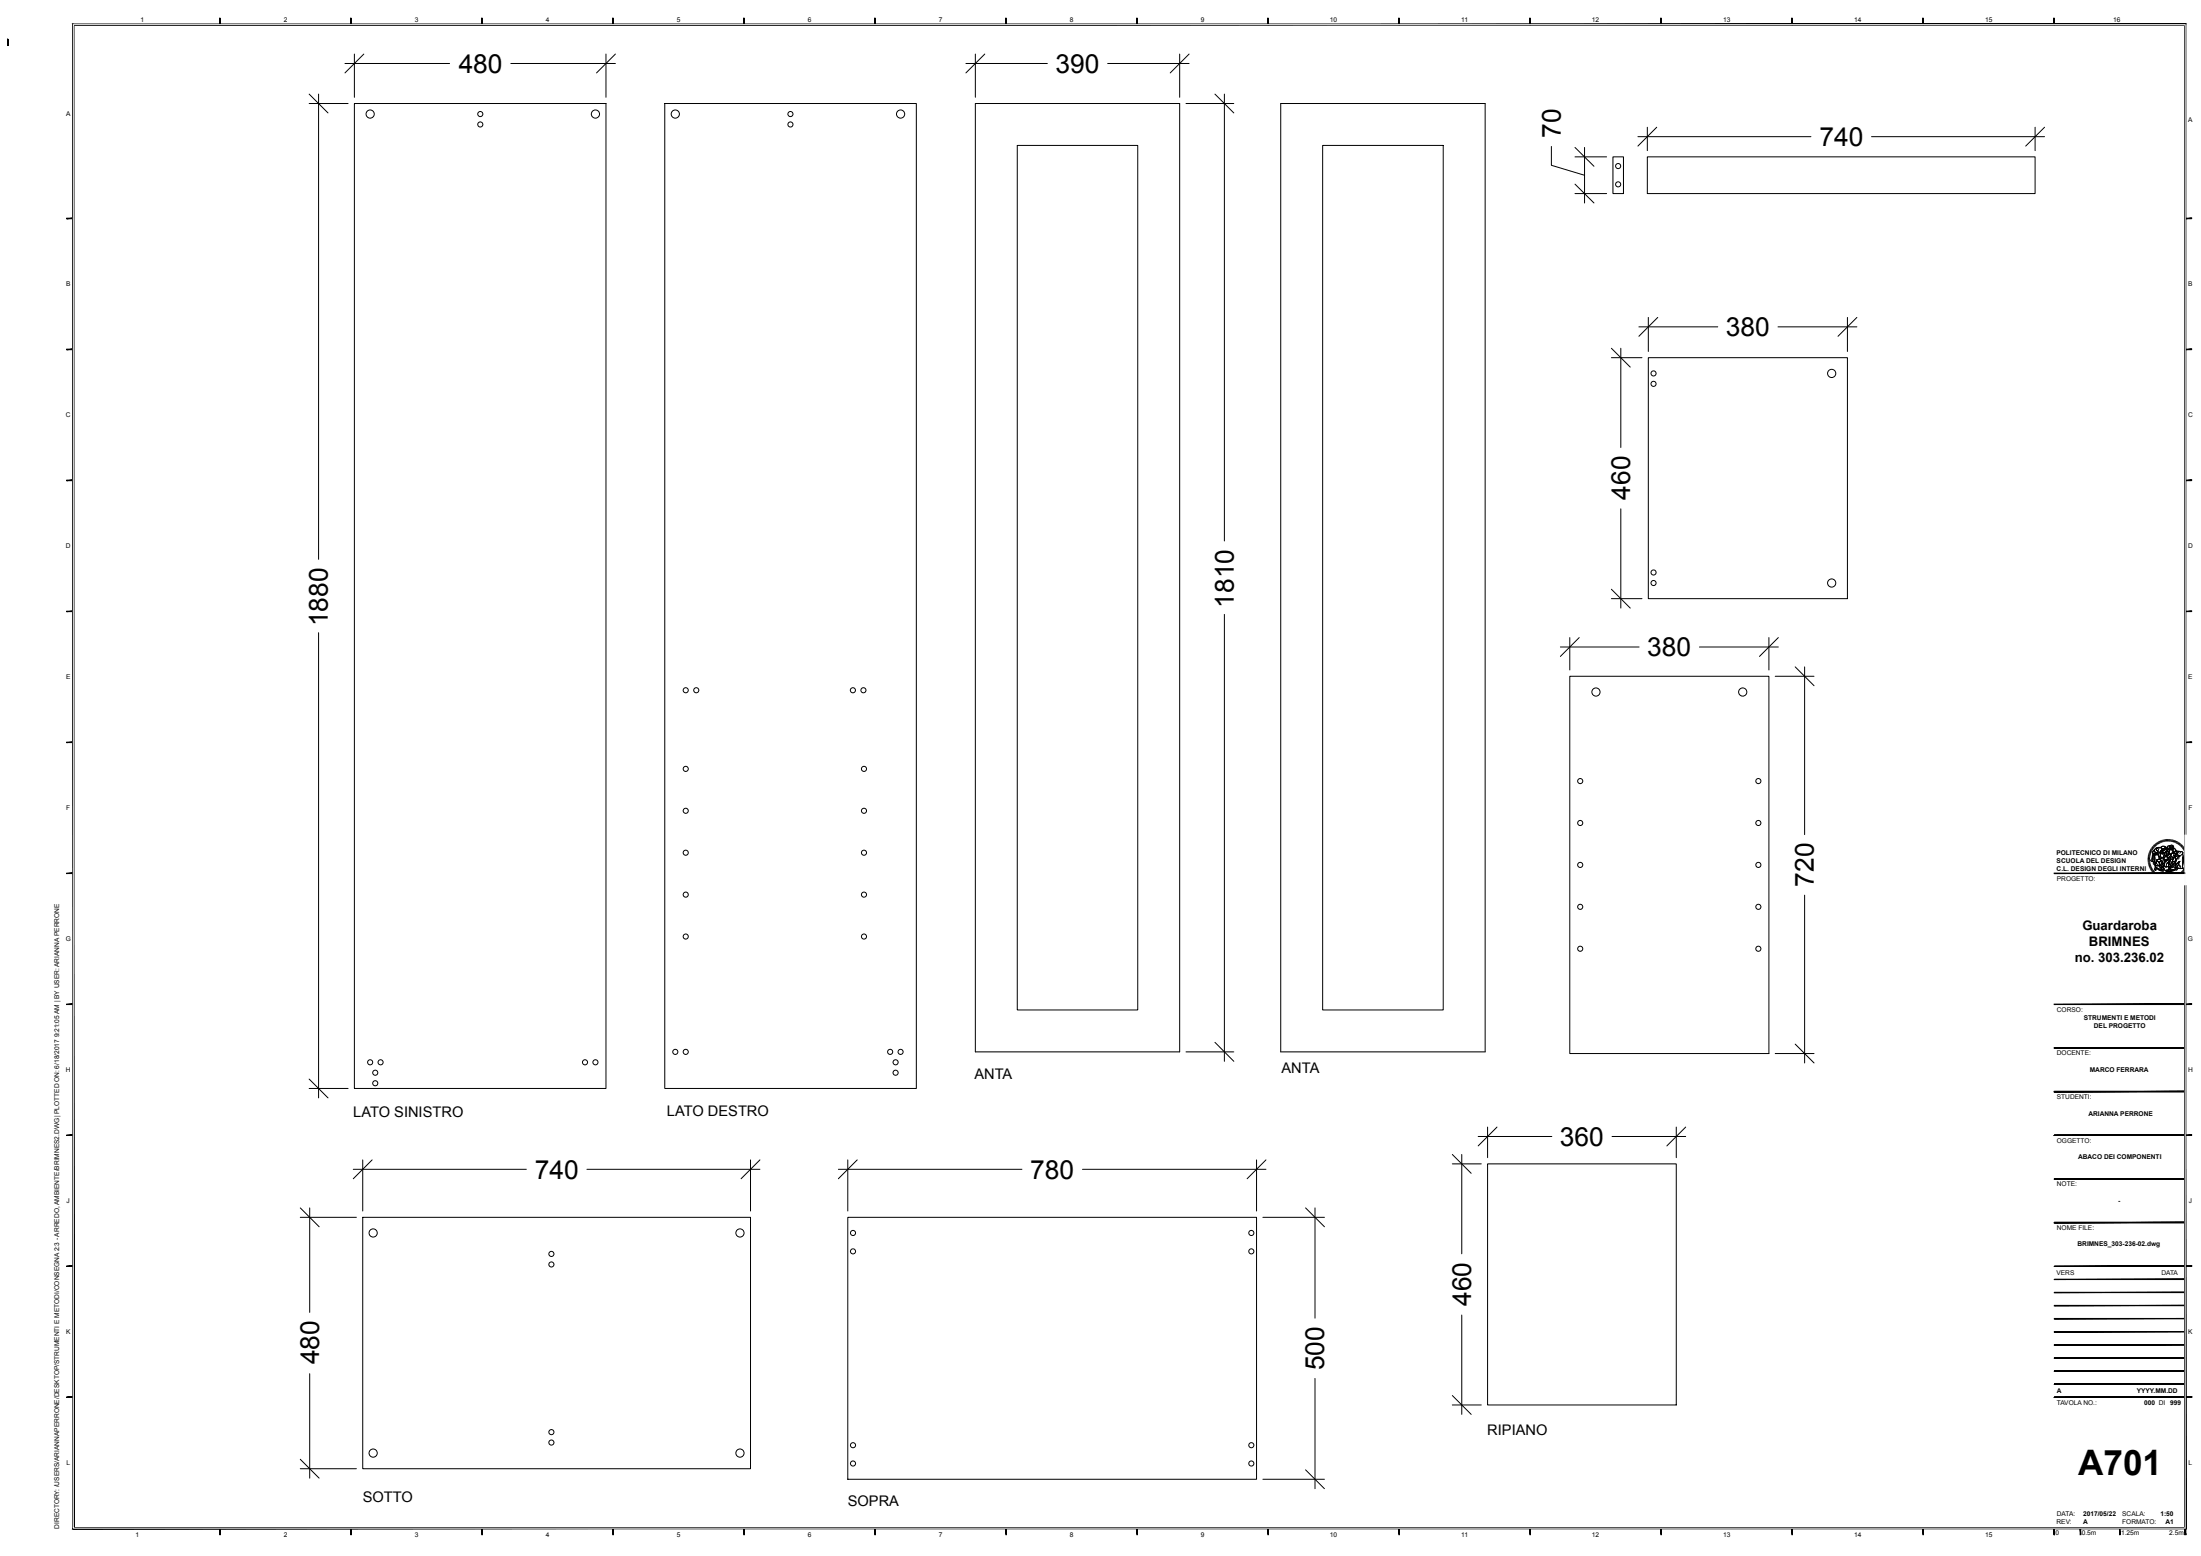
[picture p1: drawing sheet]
<svg xmlns="http://www.w3.org/2000/svg" width="840mm" height="594mm" viewBox="0 0 840 594" stroke-linecap="round" stroke-linejoin="round" font-family="sans-serif">
<g fill="none" stroke="#000" stroke-width=".38">
<path d="M118 39.5h14.8M118 35.9l7.2 7.2M121.6 35.9v177.6M131.7 24.2h39.9M135.3 39.5h96v376h-96zM135.3 20.6v16.5M138.9 20.6l-7.2 7.2M194.9 24.2h40M231.3 20.6v16.5M234.9 20.6l-7.2 7.2M253.7 39.5h96v376h-96zM368.6 24.2h31.1"/>
<path d="M372.2 39.5h78v362.1h-78zM372.2 20.6v16.5M375.8 20.6l-7.2 7.2M422.7 24.2h31.1M450.2 20.6v16.5M452.6 39.5h18.3M453.8 20.6l-7.2 7.2M463.7 35.9l7.2 7.2M467.3 35.9v170.6M488.8 39.5h78v362.1h-78zM388.2 55.5h46v330.1h-46zM504.8 55.5h46v330.1h-46z"/>
<path d="M592.1 55.9v7.2l12.6 3.8M601.1 59.9h12.1M601.1 56.3l7.2 7.2M604.7 56.3v21.2M615.6 59.9h4v14h-4zM625.1 52.2h66M628.7 59.9h148v14h-148zM628.7 48.6v8.9M632.3 48.6l-7.2 7.2M714.2 52.2h66.1M776.7 48.6v8.9M780.3 48.6l-7.2 7.2"/>
<path d="M601.1 73.9h12.1M601.1 70.3l7.2 7.2M615 136.5h11.7M615 132.9l7.2 7.2M618.6 132.9v37.9M625.5 124.8h30.1M629.1 136.5h76v92h-76zM629.1 121.2v13M632.7 121.2l-7.2 7.2M678.6 124.8h30.1M705.1 121.2v13M708.7 121.2l-7.2 7.2"/>
<path d="M618.6 194.2v37.9M467.3 234.5v170.7M615 228.5h11.7M615 224.9l7.2 7.2M121.6 241.5v177.6M595.5 247h30.1M599.1 258.2h76v144h-76zM599.1 243.4v12.4M602.7 243.4l-7.2 7.2M648.6 247h30.1M675.1 243.4v12.4M677.5 258.2h14.8"/>
<path d="M678.7 243.4l-7.2 7.2M685.1 254.6l7.2 7.2M688.7 254.6v64M819.7 328.1h.7M819.7 327.7h.7M819.7 328.4h.7M819.8 327.3l.7 .1M819.8 327l.7 .1M819.9 326.6l.6 .1M820 326.3l.6 .2M820 325.9l.7 .3M820.2 325.6l.6 .2"/>
<path d="M820.3 325.3l.6 .2M820.4 324.9l.7 .3M820.5 328.7l-.7 .1M820.5 329l-.7 .1M820.5 329.4l-.6 .1M820.6 324.6l.6 .3M820.6 329.7l-.6 .1M820.7 330l-.7 .2M820.8 324.3l.6 .3M820.8 330.3l-.7 .2M820.9 330.6l-.6 .3M820.9 324l.6 .4"/>
<path d="M821 330.9l-.6 .3M821.1 323.7l.6 .4M821.1 331.2l-.6 .3M821.3 331.5l-.6 .3M821.4 323.4l.5 .4M821.5 331.8l-.6 .3M821.6 323.2l.5 .4M821.6 325.7l1.4 .3 .6-.4v.6a1.28 1.28 0 0 1-2-.5zM821.6 325.7l.1 .5M821.6 332l-.5 .4M821.8 326.2l-.7 2.5 .4 .2M821.8 322.9l.5 .4"/>
<path d="M821.9 332.3l-.6 .4M821.9 324.7l.4-.2a1 1 0 0 0 1.2 1.1l-.5 .4-.4-.2a.72 .72 0 0 1-1.1-.6zM822 322.6l.5 .5M822 332.5l-.5 .5M822.1 326.2l.4 .1-.2 .6v2.1l-.3 .1-.5-.3zM822.1 326.2l-.3 .5-.3 2.2 .7 .2M822.2 324.5l-.3 .2a.56 .56 0 0 0-.4 .6 .56 .56 0 0 0 .5 .5l1 .2 .6-.4M822.3 332.8l-.5 .5M822.3 329.8l.1 .2a1.26 1.26 0 0 0 1.7 .3M822.3 322.4l.4 .5M822.4 324.2l.5-.5 1.4-.2a.84 .84 0 0 0-1 .3 .84 .84 0 0 0 0 1l.3 .1v.6a.98 .98 0 0 1-1-.3 .98 .98 0 0 1-.2-1zM822.5 330.2l.7 .3 .9-.2 .4 1.1 .2-.3 .2 .4-.1-.5 .4 .4-.2-.5 .4 .2-.8-.7 .3-.8 .6 .7a.99 .99 0 0 1 .1 1.4 .99 .99 0 0 1-1.4 .1 1.72 1.72 0 0 1-1.7-1.6z"/>
<path d="M822.5 330.2a3.3 3.3 0 0 0 2.5 2l.2 .1M822.5 326.3a.85 .85 0 0 1 1.4 .4l.3 1.2-.7 .2a.42 .42 0 0 0-.5 .2 .42 .42 0 0 0 .2 .6l-.4 .4-.5-.4zM822.5 333.1l-.5 .4M822.5 326.3l-.2 .6 .1 2.2M822.6 330.9l1.9 1.1a.81 .81 0 0 0 1.3-.6 .65 .65 0 0 1 0 1 .65 .65 0 0 1-.9 0l-1-.3a.66 .66 0 0 0-.5-.6 .66 .66 0 0 0-.7 .4l.2 .1-.4 .3-.2-.6zM822.6 322.1l.4 .6M822.6 330.9l-.3 .8 .2 .6 .3-.2-.1-.2a.66 .66 0 0 1 .7-.4 .66 .66 0 0 1 .5 .6l.5 .2a1.03 1.03 0 0 0 1.6-.1l-.2-.8M822.7 333.3l-.4 .5M822.8 329.3l-.6-.2-.3 .2v.7a.86 .86 0 0 1 .9-.4 .86 .86 0 0 1 .7 .5M822.9 329.1a.56 .56 0 0 1 .6-.4 .56 .56 0 0 1 .5 .5l-.1 1.3a1.31 1.31 0 0 1-1.5-.5v-.3l.6-.1zM822.9 321.9l.4 .6M823 333.5l-.5 .5"/>
<path d="M823 328.3l1.2-.4 .3 .2 .3-.5 .4-.1a1.12 1.12 0 0 1 1.1 1.2 1.12 1.12 0 0 1-1.2 1.1l-.2-.2 .4-.4-.2-.5-.5-.1-.5 .7-.7-.6-.2 .2zM823.2 321.7l.4 .6M823.2 333.7l-.4 .5M823.3 323.8a.9 .9 0 0 1 1.1-.3 .9 .9 0 0 1 .5 1.1l-.1 .1a1.77 1.77 0 0 0 .3 2.7l-.6 .7-.3-.2-.6-2.3a.91 .91 0 0 0-.6-1.2zM823.3 328.6l.8 .7M823.4 328.7a.57 .57 0 0 0-.4 .9M823.5 321.5l.3 .6M823.5 333.9l-.4 .5M823.6 326.2h-1.9l-.4 1.5-.5 .7 .3 .3M823.8 326.6l.2 1.4M823.8 321.3l.3 .7M823.8 334l-.4 .6"/>
<path d="M824 323.8l-.4 1.8 .6 1.8a.34 .34 0 0 0 0 .5 .34 .34 0 0 0 .4 .1l.1-.4 .5-.1a1.24 1.24 0 0 1-.8-1.6 .7 .7 0 0 1 .4-1.2 .86 .86 0 0 0-.1-1.1 .86 .86 0 0 0-1.1-.1 1.3 1.3 0 0 0-1.4 1.5l1.3 .6M824.1 334.2l-.4 .6M824.1 321.2l.3 .6M824.2 327.9l-.7 .2a.4 .4 0 0 0-.5 .2 .4 .4 0 0 0 .2 .5M824.3 323.5a.82 .82 0 0 0-1 .3 .82 .82 0 0 0 0 1l.3 .1M824.3 334.4l-.3 .6M824.4 321l.3 .7M824.5 325.4l.8-.3 .3 .2-.4 .2 .2 .4-.7-.1zM824.5 328.7l.7 .2-.2 .6a.86 .86 0 0 0-.4 .9 .86 .86 0 0 0 .8 .6l-.4-.1 .2 .5-.4-.4 .1 .5-.2-.4-.2 .3v-.3a1.72 1.72 0 0 1 0-2.4zM824.5 328.7l.2-.1a.46 .46 0 0 1 .5 .1 .46 .46 0 0 1 0 .6 .91 .91 0 0 0-.6 .9 .91 .91 0 0 0 .8 .8l-.4-.1 .2 .5-.4-.4 .1 .5-.2-.4-.2 .3v-.3a1.72 1.72 0 0 1 0-2.4zM824.6 324.8l.9-.3-.1 .6-1.2 .4zM824.6 325.4l.1 .4 .7 .1"/>
<path d="M824.6 334.5l-.2 .6M824.7 323.6v-.1a1.03 1.03 0 0 1 1.1-.5 1.03 1.03 0 0 1 .8 .9l-.5-.2-.3 .3h-.8M824.7 320.9l.3 .6M824.8 323.3l1.3-.1a.42 .42 0 0 1 .5 .1 .42 .42 0 0 1-.1 .6l-.4-.2a.68 .68 0 0 1-.8 .4 .68 .68 0 0 1-.5-.7zM824.9 323.9l.5 .2 .7-.4 .4 .2-.6 .8-1-.1zM824.9 334.6l-.2 .7M825.1 320.8l.2 .6M825.2 327.5a1.15 1.15 0 0 1 1 .8 1.15 1.15 0 0 1-.3 1.2M825.2 334.7l-.2 .7M825.3 325.4h.8l-.5 .6-.4-.2zM825.3 329.8l.3 1a.79 .79 0 0 1 0 .9 .79 .79 0 0 1-.8 .3M825.3 325.1l.3 .2"/>
<path d="M825.4 324.8l-1.1 .7M825.4 328.4l-.7 .2M825.4 320.7l.2 .6M825.5 324.5l-.4 .5M825.5 334.8l-.1 .7M825.6 328.1l.7 .5M825.7 325.4h.4l-.3 .6-.4-.1a.31 .31 0 0 1-.2-.4 .31 .31 0 0 1 .5 0h-.2M825.7 328.5a.72 .72 0 0 1 .2 1 .72 .72 0 0 1-1 .2M825.8 327.7v-.1a1.09 1.09 0 0 1 1.7-.2l.1 .6-1.4 .4 .6 .3 .9-.8-.3-.6-1.1-.3-.7 .6 .5-1.3 1.3 .2 .5-.3v-.4l.6 .2 .1 1-.3 .6 .2 .4-.9 1.3h-.4l.5 .2v.4l.2-.2a1.09 1.09 0 0 1-.5 1.1 1.09 1.09 0 0 1-1.3-.1l-.3-.4 .5-1.6M825.8 327.5l.6-.5 .6 .1 .7 .8-1.6 .6zM825.8 320.6l.1 .7M825.8 330.3l.8 .7"/>
<path d="M825.9 334.9l-.2 .7M826 324.4l.1 .1M826.1 324l.2 .1M826.1 329.7v.9M826.1 326.3l-.5 .7v.6M826.1 320.5l.1 .7M826.1 324.1h.1M826.2 328.4l1-.5a.55 .55 0 0 1-.3 .7 .55 .55 0 0 1-.7-.2zM826.2 335l-.1 .6M826.2 329.2l-.7 1.3M826.3 328.5h.1M826.4 324.3l.9-.3a.38 .38 0 0 1-.2 .5 .38 .38 0 0 1-.5-.2z"/>
<path d="M826.4 324.3l.6-.3 .3 .3v-.3a.37 .37 0 0 1-.2 .6 .37 .37 0 0 1-.5-.3zM826.5 323.9l-.6 .8-1-.1M826.5 320.5l.1 .7M826.5 335l-.1 .7M826.6 332.3l1.9-.5 1.2 .2-2 .6zM826.6 332.3l1.1 .3v.3l-1.1-.4zM826.6 324.9a.86 .86 0 0 1 1.1 .3 .86 .86 0 0 1 0 1l-.2-.3a.5 .5 0 0 0 0-.8 .5 .5 0 0 0-.7 .3l.1 .2a.47 .47 0 0 1 .2 .6 .47 .47 0 0 1-.6 .3 .47 .47 0 0 1-.3-.5zM826.8 320.4l.1 .7M826.8 335v.7M826.9 325a.76 .76 0 0 1 .8 .7 .76 .76 0 0 1-.8 .8zM826.9 329.4l-.3 1.6 1-.2M826.9 324a.37 .37 0 0 1 .5-.2 .37 .37 0 0 1 .1 .6"/>
<path d="M826.9 328.5v.1M826.9 323.8l.3-.1a.4 .4 0 0 1 .5 .2 .4 .4 0 0 1-.1 .5l-.3-.4-.4 .1zM827 328.1l.2 .1M827 328.4l.1 .1M827.1 328.2l-.1 .1M827.2 325.2l-.2 .1M827.2 335v.7M827.2 320.4v.7M827.2 329.3h.4l.2-.5 .4-.2-.5 1.3v-.4zM827.3 326.5v.7M827.4 328l-.6 .7-.5-.3M827.4 325.1l.1 .3"/>
<path d="M827.5 325.2a.41 .41 0 0 0-.6-.2 .41 .41 0 0 0 0 .6 .52 .52 0 0 1 0 1 .52 .52 0 0 1-.8-.5l.7-1.2a.86 .86 0 0 1 .9 .4 .86 .86 0 0 1 0 1l-.2-.4M827.5 335v.8M827.5 320.4v.7M827.6 325.6h-.2M827.6 325.4l.1 .5h-.8M827.6 326.2l-.7 .3M827.7 332.6l2-.6v.3l-2 .6zM827.7 332.6v.3M827.7 324.3l.3 .2-.2 .9M827.8 329.4l-.1 .5 .2-.2M827.8 335v.7M827.8 323.8l.2 .5"/>
<path d="M827.9 325.8l.1-1.3-.3-.5a.61 .61 0 0 1-.5-.8 .61 .61 0 0 1 1-.2l-.1 1.5 .2-.6 .3 .4 .5-.2v.6a.68 .68 0 0 1 .3 .8 .68 .68 0 0 1-.7 .4l-.2 .1M827.9 320.4v.7M828 329.1l-.2 .3-.1-.2M828 326.8l-.2 1.4M828 326l.4 .3M828 330.9l.2-.1 .1 1.1-.2-.6-.4 .7zM828.1 328l-.4 .8M828.1 335l.1 .7M828.2 328.6l-.6 .7h-.4l.5 .2M828.2 326.9l-.4 .9M828.3 322.9a.81 .81 0 0 1 1.1 0 .81 .81 0 0 1 0 1.1l-.3 .8 .2-1.4a.49 .49 0 0 0-.6-.2 .49 .49 0 0 0-.3 .6l-.3 .7-.1-.9zM828.3 322.9a.86 .86 0 0 1 1.2 .1 .86 .86 0 0 1-.1 1.2l-.3 .6 .2-1.4a.49 .49 0 0 0-.6-.2 .49 .49 0 0 0-.3 .6l-.3 .7-.1-.9z"/>
<path d="M828.3 322.9l-.9 .1-.2 .6M828.3 320.5l-.1 .7M828.3 323.9l.3 .4 .5-.2M828.5 335v.7M828.5 326a1.35 1.35 0 0 1 2 .2l-.4 .8a.92 .92 0 0 1-1.3 .3 .92 .92 0 0 1-.3-1.3zM828.5 323.6l.3 .1M828.5 323.4l.6-.2 .3 .5-.3 .4h-.7zM828.5 328l.9-.1-1.1 2.2v.8h-.3l-.2 .5-.2-.9zM828.5 328l-.9 2.5 .2 .9 .4-.6 .2 1.4-.3-.9-.4 1 .1-.9M828.6 327l-.1 1 .9-.1 .5-.6M828.6 320.5l-.1 .7M828.6 324.1h.1"/>
<path d="M828.6 323.7h.1M828.7 324h.1M828.8 334.9l.1 .7M829 323.8l.2 .1M829 320.6l-.2 .6M829.1 329l.7-.2-.5 1.3 .2 .8-.4 .2-.4-.2zM829.1 323.9h-.1M829.1 334.9l.2 .6M829.2 324.6l.4 .7M829.3 327.1h.1M829.3 325.5l.9-.4 1-.1-.7 .9zM829.3 320.7l-.2 .6"/>
<path d="M829.4 327.9l-1.1 2.2v.8M829.4 334.8l.2 .6M829.4 327l-.3 .1M829.5 323.7l1.2 1.3-1.1 .3-.2-.2zM829.5 323.7l.9 1M829.5 327.4h-.1M829.6 320.8l-.2 .6M829.7 332v.3l-2 .6-1.1-.4v-.2M829.7 334.7l.2 .6M829.8 328.9l-.5 1.2 .2 .8-.4 .2-.4-.2 .3-1.9M830 320.9l-.2 .6M830 327h.3l-.1 1.8-1.2 .2 .4-1.1z"/>
<path d="M830 334.6l.3 .6M830.1 326.7l-.2 .4M830.1 325.8l.4 .4M830.1 324.5l.5 .5M830.2 328.8l-1.2 .2M830.2 330.2l.2 .4M830.3 327v1.2a4.2 4.2 0 0 0-.3 3.2h.2M830.3 321l-.2 .6M830.3 334.5l.3 .5M830.5 329.9l1.1-.9-.8 2.1 .2 .7-.7 .3a.77 .77 0 0 1 .1-1.2zM830.5 325.9a1.32 1.32 0 0 1 2-.8 .53 .53 0 0 1 .6 .4 .53 .53 0 0 1-.3 .6 1.19 1.19 0 0 1-1.1 .8 1.19 1.19 0 0 1-1.1-.7M830.5 326.2l-.5 .8a.74 .74 0 0 1-1 .3 .74 .74 0 0 1-.3-1.1 .74 .74 0 0 1 1-.2l-.2 .6a.49 .49 0 0 0 .7-.2 .49 .49 0 0 0-.3-.7 .91 .91 0 0 0-.9-.1 .91 .91 0 0 0-.5 .9"/>
<path d="M830.6 327.7v.6M830.6 334.3l.3 .6M830.7 321.2l-.3 .6M830.9 334.1l.4 .6M831 321.3l-.3 .6M831 326.9l-.8 .1M831.1 331.1l.5 .4M831.2 333.9l.4 .6M831.3 325l-2 .5M831.3 321.5l-.4 .6M831.4 325.1l.9 .1a.52 .52 0 0 1 .7 .1 .52 .52 0 0 1 0 .7l.3 2.9a2.62 2.62 0 0 0-.1 2.6h-2.4l.8-2.5-1.5 1.3a5.2 5.2 0 0 1 1.6-3.4l.3-.1a.91 .91 0 0 1-.9-.6 .91 .91 0 0 1 .3-1.1zM831.4 333.8l.4 .5"/>
<path d="M831.5 329.9l.8 .9M831.5 326.9l-1 1.8-.4 1.6 1.4-1.3 .6-.2M831.6 325a.93 .93 0 0 0-.6 1.1 .93 .93 0 0 0 1 .7M831.6 321.7l-.4 .5M831.6 329l-.8 2.6a.36 .36 0 0 1-.3 .5 .36 .36 0 0 1-.3-.5l.3-1.6M831.7 333.6l.4 .5M831.7 326.9l-.2 1.1M831.8 330.4l.3 .8 .4 .3M831.9 321.9l-.4 .5M832 333.4l.4 .5M832.1 322.1l-.4 .5M832.1 325.4l-.3 .3"/>
<path d="M832.2 333.2l.5 .5M832.4 322.3l-.4 .5M832.4 332.9l.5 .5M832.7 332.7l.5 .4M832.7 322.6l-.5 .4M832.9 332.5l.5 .4M832.9 327.1l.1 3.3M833 326l.3 2-.3 2.7 .2 .8h-2.4M833 322.8l-.5 .5M833.1 332.2l.5 .4M833.2 323.1l-.5 .4M833.2 331.9l.6 .4"/>
<path d="M833.4 323.4l-.5 .4M833.4 331.7l.6 .3M833.6 331.4l.6 .3M833.6 323.6l-.5 .4M833.7 331.1l.6 .3M833.8 323.9l-.5 .4M833.8 330.8l.7 .2M834 330.5l.6 .2M834 324.2l-.5 .4M834.1 330.2l.6 .1M834.2 324.5l-.6 .3M834.2 329.8l.6 .2"/>
<path d="M834.2 329.5l.7 .2M834.3 329.2l.7 .1M834.3 324.8l-.5 .3M834.3 328.9l.7 .1M834.4 328.3h.7M834.4 328h.7M834.4 328.6h.7M834.5 325.2l-.6 .2M834.6 325.5l-.6 .2M834.7 325.9l-.6 .2M834.8 326.2l-.6 .2M834.9 326.5l-.6 .2"/>
<path d="M835 326.9l-.7 .1M835 327.3h-.7M835.1 327.6h-.7M688.7 341.7v64.1M463.7 397.9l7.2 7.3M685.1 398.6l7.2 7.2M118 415.5h14.8M118 411.9l7.2 7.2M452.6 401.6h18.3M677.5 402.2h14.8M564.1 433.9h28.1M567.7 430.3v11.6"/>
<path d="M571.3 430.3l-7.2 7.2M615.2 433.9h28.1M639.7 430.3v11.6M643.3 430.3l-7.2 7.2M134.8 446.4h66.1M138.4 442.8v19.5M142 442.8l-7.2 7.2M224 446.4h66M286.4 442.8v19.5M290 442.8l-7.2 7.2M320 446.4h70M323.6 442.8v19.5"/>
<path d="M327.2 442.8l-7.2 7.2M413.1 446.4h70.1M479.6 442.8v19.5M483.2 442.8l-7.2 7.2M554.3 444.3h11M554.3 440.7l7.2 7.2M557.9 440.7v37.9M567.7 444.3h72v92h-72zM114.6 464.7h21.4M114.6 461.1l7.2 7.2M118.2 461.1v39.9M138.4 464.7h148v96h-148z"/>
<path d="M323.6 464.7h156v100h-156zM482 464.7h23.5M498.3 461.1l7.2 7.2M501.9 461.1v42.1M557.9 502v37.9M118.2 524.4v39.9M501.9 526.2v42.1M554.3 536.3h11M554.3 532.7l7.2 7.2M114.6 557.1l7.2 7.2M114.6 560.7h21.4M482 564.7h23.5"/>
<path d="M498.3 561.1l7.2 7.2"/>
<circle cx="141.3" cy="43.5" r="1.57"/>
<circle cx="183.3" cy="47.5" r=".97"/>
<circle cx="183.3" cy="43.5" r=".97"/>
<circle cx="227.2" cy="43.5" r="1.57"/>
<circle cx="257.7" cy="43.5" r="1.57"/>
<circle cx="301.7" cy="47.5" r=".97"/>
<circle cx="301.7" cy="43.5" r=".97"/>
<circle cx="343.7" cy="43.5" r="1.57"/>
<circle cx="617.6" cy="70.4" r=".97"/>
<circle cx="617.6" cy="63.4" r=".97"/>
<circle cx="631.1" cy="142.6" r=".97"/>
<circle cx="631.1" cy="146.5" r=".97"/>
<circle cx="699.1" cy="142.6" r="1.57"/>
<circle cx="631.1" cy="218.5" r=".97"/>
<circle cx="631.1" cy="222.6" r=".97"/>
<circle cx="699.1" cy="222.6" r="1.57"/>
<circle cx="261.7" cy="263.5" r=".97"/>
<circle cx="265.7" cy="263.5" r=".97"/>
<circle cx="325.5" cy="263.5" r=".97"/>
<circle cx="329.5" cy="263.5" r=".97"/>
<circle cx="609.1" cy="264.2" r="1.57"/>
<circle cx="665.1" cy="264.2" r="1.57"/>
<circle cx="261.7" cy="293.5" r=".97"/>
<circle cx="329.7" cy="293.5" r=".97"/>
<circle cx="603.1" cy="298.2" r=".97"/>
<circle cx="671.1" cy="298.2" r=".97"/>
<circle cx="261.7" cy="309.5" r=".97"/>
<circle cx="329.7" cy="309.5" r=".97"/>
<circle cx="603.1" cy="314.2" r=".97"/>
<circle cx="671.1" cy="314.2" r=".97"/>
<circle cx="261.7" cy="325.5" r=".97"/>
<circle cx="329.7" cy="325.5" r=".97"/>
<circle cx="603.1" cy="330.2" r=".97"/>
<circle cx="671.1" cy="330.2" r=".97"/>
<circle cx="261.7" cy="341.5" r=".97"/>
<circle cx="261.7" cy="357.5" r=".97"/>
<circle cx="329.7" cy="357.5" r=".97"/>
<circle cx="329.7" cy="341.5" r=".97"/>
<circle cx="603.1" cy="346.2" r=".97"/>
<circle cx="671.1" cy="346.2" r=".97"/>
<circle cx="603.1" cy="362.2" r=".97"/>
<circle cx="671.1" cy="362.2" r=".97"/>
<circle cx="141.3" cy="405.5" r=".97"/>
<circle cx="143.2" cy="409.5" r=".97"/>
<circle cx="143.2" cy="413.5" r=".97"/>
<circle cx="145.2" cy="405.5" r=".97"/>
<circle cx="223.3" cy="405.5" r=".97"/>
<circle cx="227.2" cy="405.5" r=".97"/>
<circle cx="257.7" cy="401.6" r=".97"/>
<circle cx="261.7" cy="401.6" r=".97"/>
<circle cx="339.7" cy="401.6" r=".97"/>
<circle cx="341.8" cy="405.5" r=".97"/>
<circle cx="341.8" cy="409.5" r=".97"/>
<circle cx="343.7" cy="401.6" r=".97"/>
<circle cx="142.4" cy="470.7" r="1.57"/>
<circle cx="210.4" cy="478.7" r=".97"/>
<circle cx="282.4" cy="470.7" r="1.57"/>
<circle cx="325.5" cy="470.7" r=".97"/>
<circle cx="325.5" cy="477.7" r=".97"/>
<circle cx="477.6" cy="477.7" r=".97"/>
<circle cx="477.6" cy="470.7" r=".97"/>
<circle cx="210.4" cy="482.7" r=".97"/>
<circle cx="142.4" cy="554.7" r="1.57"/>
<circle cx="210.4" cy="550.7" r=".97"/>
<circle cx="210.4" cy="546.7" r=".97"/>
<circle cx="282.4" cy="554.7" r="1.57"/>
<circle cx="325.5" cy="558.7" r=".97"/>
<circle cx="325.5" cy="551.7" r=".97"/>
<circle cx="477.6" cy="551.7" r=".97"/>
<circle cx="477.6" cy="558.7" r=".97"/>
</g>
<g fill="#fff" stroke="#fff" stroke-width=".38">
<path d="M809 333.4l30.7 4.3h-30.7z"/>
<path d="M809 333.4h25l5.7 4.3z"/>
<path d="M834 318.9h5.7l-5.7 14.5z"/>
<path d="M839.7 318.9v18.8l-5.7-4.3z"/>
<path d="M173.4 18.8v10.9l19.8-10.9zM173.4 29.7l19.8-10.9v10.9z"/>
<path d="M116.2 215.3v24.5h10.8zM116.2 215.3h10.8v24.5z"/>
<path d="M401.5 18.8v10.9l19.4-10.9zM401.5 29.7l19.4-10.9v10.9z"/>
<path d="M461.8 208.3v24.4h10.9zM461.8 208.3h10.9v24.4z"/>
<path d="M657.4 119.3v10.9l19.4-10.9zM657.4 130.2l19.4-10.9v10.9z"/>
<path d="M613.1 171.8v21.6h10.9zM613.1 171.8h10.9v21.6z"/>
<path d="M627.4 241.5v11l19.4-11zM627.4 252.5l19.4-11v11z"/>
<path d="M683.3 320.4v19.5h10.9zM683.3 320.4h10.9v19.5z"/>
<path d="M594 428.4v10.9l19.5-10.9zM594 439.3l19.5-10.9v10.9z"/>
<path d="M552.4 480.4v19.8h10.9zM552.4 480.4h10.9v19.8z"/>
<path d="M693 46.7v10.9l19.5-10.9zM693 57.6l19.5-10.9v10.9z"/>
<path d="M586.6 40.2v13.9h10.9zM586.6 40.2h10.9v13.9z"/>
<path d="M202.6 441v10.8l19.6-10.8zM202.6 451.8l19.6-10.8v10.8z"/>
<path d="M112.7 502.8v19.8h11zM112.7 502.8h11v19.8z"/>
<path d="M391.8 441v10.8l19.5-10.8zM391.8 451.8l19.5-10.8v10.8z"/>
<path d="M496.4 505v19.4h10.9zM496.4 505h10.9v19.4z"/>
</g>
<g fill="#000" stroke="#000" stroke-width=".38">
<path d="M2.9 14.9l.2 2.5zM2.9 14.9l.2 2.5z"/>
<path d="M27.8 9.2l.4 573.9v-573.5zM27.8 9.2l.4 573.9-.4 .5z"/>
<path d="M83.9 6.9l.2 2.5zM83.9 6.9l.2 2.5z"/>
<path d="M133.9 6.9l.2 2.5zM133.9 6.9l.2 2.5z"/>
<path d="M183.9 6.9l.2 2.5v-2.5zM183.9 6.9l.2 2.5h-.2z"/>
<path d="M233.9 6.9l.2 2.5v-2.5zM233.9 6.9l.2 2.5h-.2z"/>
<path d="M283.9 6.9l.2 2.5v-2.5zM283.9 6.9l.2 2.5h-.2z"/>
<path d="M333.9 6.9l.2 2.5v-2.5zM333.9 6.9l.2 2.5h-.2z"/>
<path d="M383.9 6.9l.2 2.5zM383.9 6.9l.2 2.5z"/>
<path d="M433.9 6.9l.2 2.5zM433.9 6.9l.2 2.5z"/>
<path d="M483.9 6.9l.2 2.5zM483.9 6.9l.2 2.5z"/>
<path d="M533.9 6.9l.2 2.5zM533.9 6.9l.2 2.5z"/>
<path d="M583.9 6.9l.2 2.5zM583.9 6.9l.2 2.5z"/>
<path d="M633.9 6.9l.2 2.5zM633.9 6.9l.2 2.5z"/>
<path d="M683.9 6.9l.2 2.5zM683.9 6.9l.2 2.5z"/>
<path d="M733.9 6.9l.2 2.5zM733.9 6.9l.2 2.5z"/>
<path d="M783.9 6.9l.2 2.5zM783.9 6.9l.2 2.5z"/>
<path d="M28.2 9.6h805.5l.5-.4zM27.8 9.2h806.4l-806 .4z"/>
<path d="M25.5 83.5h2.5v-.2zM25.5 83.3h2.5l-2.5 .2z"/>
<path d="M834 83.5h2.5v-.2zM834 83.3h2.5l-2.5 .2z"/>
<path d="M25.5 133.5h2.5v-.2zM25.5 133.3h2.5l-2.5 .2z"/>
<path d="M834 133.5h2.5v-.2zM834 133.3h2.5l-2.5 .2z"/>
<path d="M25.5 183.5h2.5v-.2zM25.5 183.3h2.5l-2.5 .2z"/>
<path d="M834 183.5h2.5v-.2zM834 183.3h2.5l-2.5 .2z"/>
<path d="M25.5 233.5l2.5-.2zM25.5 233.3h2.5z"/>
<path d="M834 233.5l2.5-.2zM834 233.3h2.5z"/>
<path d="M25.5 283.5l2.5-.2zM25.5 283.3h2.5z"/>
<path d="M834 283.5l2.5-.2zM834 283.3h2.5z"/>
<path d="M25.5 333.5l2.5-.2zM25.5 333.3h2.5z"/>
<path d="M784 333.5l50-.2zM784 333.3h50z"/>
<path d="M834 333.5l2.5-.2zM834 333.3h2.5z"/>
<path d="M25.5 383.5l2.5-.2zM25.5 383.3h2.5z"/>
<path d="M784 383.5l50-.2zM784 383.3h50z"/>
<path d="M834 383.5l2.5-.2zM834 383.3h2.5z"/>
<path d="M784 416.6h50zM784 416.8l50-.2z"/>
<path d="M784 400.2h50v-.3zM784 399.9h50l-50 .3z"/>
<path d="M784 416.8l50-.2zM784 416.6h50z"/>
<path d="M25.5 433.5l2.5-.2zM25.5 433.3h2.5z"/>
<path d="M784 433.3h50zM784 433.5l50-.2z"/>
<path d="M784 433.3h50zM784 433.5l50-.2z"/>
<path d="M784 433.3h50zM784 433.5l50-.2z"/>
<path d="M784 433.3h50zM784 433.5l50-.2z"/>
<path d="M834 433.5l2.5-.2zM834 433.3h2.5z"/>
<path d="M784 449.9v.3l50-.3zM784 450.2l50-.3v.3z"/>
<path d="M784 466.6h50zM784 466.8l50-.2z"/>
<path d="M784 466.6h50zM784 466.8l50-.2z"/>
<path d="M25.5 483.5l2.5-.2zM25.5 483.3h2.5z"/>
<path d="M784 498.3h50zM784 498.5l50-.2z"/>
<path d="M784 493.3h50zM784 493.5l50-.2z"/>
<path d="M784 488.3h50zM784 488.5l50-.2z"/>
<path d="M784 483.3h50zM784 483.5l50-.2z"/>
<path d="M834 483.5l2.5-.2zM834 483.3h2.5z"/>
<path d="M834 483.5l2.5-.2zM834 483.3h2.5z"/>
<path d="M784 518.3h50zM784 518.4l50-.1z"/>
<path d="M784 513.3h50zM784 513.4l50-.1z"/>
<path d="M784 508.3h50zM784 508.4l50-.1z"/>
<path d="M784 503.3h50zM784 503.4l50-.1z"/>
<path d="M25.5 533.5l2.5-.2zM25.5 533.3h2.5z"/>
<path d="M784 533.3h50zM784 533.5l50-.2z"/>
<path d="M784 533.3h50zM784 533.5l50-.2z"/>
<path d="M784 528.3h50zM784 528.4l50-.1z"/>
<path d="M784 523.3h50zM784 523.4l50-.1z"/>
<path d="M834 533.5l2.5-.2zM834 533.3h2.5z"/>
<path d="M834 533.5l2.5-.2zM834 533.3h2.5z"/>
<path d="M834 533.5l2.5-.2zM834 533.3h2.5z"/>
<path d="M834 533.5l2.5-.2zM834 533.3h2.5z"/>
<path d="M28.2 583.1l-.4 .5 805.9-.5zM27.8 583.6l805.9-.5 .5 .5z"/>
<path d="M83.9 583.4l.2 2.5zM83.9 583.4l.2 2.5z"/>
<path d="M133.9 583.4l.2 2.5zM133.9 583.4l.2 2.5z"/>
<path d="M183.9 583.4l.2 2.5v-2.5zM183.9 583.4l.2 2.5h-.2z"/>
<path d="M233.9 583.4l.2 2.5v-2.5zM233.9 583.4l.2 2.5h-.2z"/>
<path d="M283.9 583.4l.2 2.5v-2.5zM283.9 583.4l.2 2.5h-.2z"/>
<path d="M333.9 583.4l.2 2.5v-2.5zM333.9 583.4l.2 2.5h-.2z"/>
<path d="M383.9 583.4l.2 2.5zM383.9 583.4l.2 2.5z"/>
<path d="M433.9 583.4l.2 2.5zM433.9 583.4l.2 2.5z"/>
<path d="M483.9 583.4l.2 2.5zM483.9 583.4l.2 2.5z"/>
<path d="M533.9 583.4l.2 2.5zM533.9 583.4l.2 2.5z"/>
<path d="M583.9 583.4l.2 2.5zM583.9 583.4l.2 2.5z"/>
<path d="M633.9 583.4l.2 2.5zM633.9 583.4l.2 2.5z"/>
<path d="M683.9 583.4l.2 2.5zM683.9 583.4l.2 2.5z"/>
<path d="M719.5 583.3h60zM719.5 583.5l60-.2z"/>
<path d="M733.9 583.4l.2 2.5zM733.9 583.4l.2 2.5z"/>
<path d="M783.9 583.4l.2 2.5zM783.9 583.4l.2 2.5z"/>
<path d="M783.9 583.4l.2 2.5zM783.9 583.4l.2 2.5z"/>
<path d="M793.9 583.4l.2 2.5v-2.5zM793.9 583.4l.2 2.5h-.2z"/>
<path d="M808.9 583.4l.2 2.5zM808.9 583.4l.2 2.5z"/>
<path d="M833.7 9.6v573.5l.5 .5zM833.7 9.6l.5-.4v574.4z"/>
<path d="M833.8 583.4l.4 2.5v-2.5zM833.8 583.4l.4 2.5h-.4z"/>
</g>
<path d="M809 333.4h25v-14.5h5.7v18.8h-30.7z" fill="none" stroke="#fff" stroke-width=".38"/>
<path d="M28 9.4h806v574h-806z" fill="none" stroke="#fbfbfb" stroke-width=".38"/>
<text font-size="13.4" x="793.1" y="563.2">A701</text>
<g font-size="10.1">
<text x="175" y="27.8">480</text>
<text x="402.8" y="27.8">390</text>
<text x="595.6" y="52.7" transform="rotate(-90 595.6 52.7)">70</text>
<text x="694.4" y="55.7">740</text>
<text x="658.7" y="128.3">380</text>
<text x="622.1" y="190.8" transform="rotate(-90 622.1 190.8)">460</text>
<text x="470.8" y="232" transform="rotate(-90 470.8 232)">1810</text>
<text x="125.1" y="239" transform="rotate(-90 125.1 239)">1880</text>
<text x="628.7" y="250.5">380</text>
<text x="692.3" y="338.5" transform="rotate(-90 692.3 338.5)">720</text>
<text x="595.3" y="437.4">360</text>
<text x="204.1" y="449.9">740</text>
<text x="393.2" y="449.9">780</text>
<text x="561.4" y="498.5" transform="rotate(-90 561.4 498.5)">460</text>
<text x="121.8" y="520.9" transform="rotate(-90 121.8 520.9)">480</text>
<text x="505.4" y="523.1" transform="rotate(-90 505.4 523.1)">500</text>
</g>
<g font-size="5.6">
<text x="371.9" y="412.1">ANTA</text>
<text x="489.1" y="409.6">ANTA</text>
<text x="134.8" y="426.2">LATO SINISTRO</text>
<text x="254.6" y="426">LATO DESTRO</text>
<text x="567.6" y="548">RIPIANO</text>
<text x="138.4" y="573.5">SOTTO</text>
<text x="323.6" y="574.9">SOPRA</text>
</g>
<g font-size="5">
<text x="794.7" y="355.1">Guardaroba</text>
<text x="797.2" y="361.1">BRIMNES</text>
<text x="791.8" y="367.1">no. 303.236.02</text>
</g>
<g font-size="2.5">
<text x="53.6" y="8.2">1</text>
<text x="108.3" y="8.2">2</text>
<text x="158.3" y="8.2">3</text>
<text x="208.3" y="8.2">4</text>
<text x="258.3" y="8.2">5</text>
<text x="308.3" y="8.2">6</text>
<text x="358.3" y="8.2">7</text>
<text x="408.3" y="8.2">8</text>
<text x="458.3" y="8.2">9</text>
<text x="507.6" y="8.2">10</text>
<text x="557.7" y="8.2">11</text>
<text x="607.6" y="8.2">12</text>
<text x="657.6" y="8.2">13</text>
<text x="707.6" y="8.2">14</text>
<text x="757.6" y="8.2">15</text>
<text x="806.4" y="8.2">16</text>
<text x="25.3" y="44.3">A</text>
<text x="835.1" y="46.6">A</text>
<text x="25.3" y="109.3">B</text>
<text x="835.1" y="109.3">B</text>
<text x="25.2" y="159.3">C</text>
<text x="835.1" y="159.3">C</text>
<text x="25.2" y="209.3">D</text>
<text x="835.1" y="209.3">D</text>
<text x="25.3" y="259.3">E</text>
<text x="835.1" y="259.3">E</text>
<text x="25.3" y="309.3">F</text>
<text x="835.2" y="309.3">F</text>
<text x="784.8" y="326.3">POLITECNICO DI MILANO</text>
<text x="784.9" y="329.4">SCUOLA DEL DESIGN</text>
<text x="784.9" y="332.4">C.L. DESIGN DEGLI INTERNI</text>
<text x="785" y="336.2">PROGETTO:</text>
<text x="25.1" y="359.3">G</text>
<text x="835" y="359.3">G</text>
<text x="785" y="386.2">CORSO:</text>
<text x="795.3" y="389.6">STRUMENTI E METODI</text>
<text x="799.1" y="392.6">DEL PROGETTO</text>
<text x="785" y="402.8">DOCENTE:</text>
<text x="25.2" y="409.3">H</text>
<text x="797.6" y="409.3">MARCO FERRARA</text>
<text x="835.1" y="409.3">H</text>
<text x="785" y="419.5">STUDENTI:</text>
<text x="797" y="425.9">ARIANNA PERRONE</text>
<text x="785" y="436.2">OGGETTO:</text>
<text x="793.1" y="442.4">ABACO DEI COMPONENTI</text>
<text x="785" y="452.8">NOTE:</text>
<text x="25.4" y="459.3">J</text>
<text x="808.4" y="459.3">-</text>
<text x="835.3" y="459.3">J</text>
<text x="785" y="469.5">NOME FILE:</text>
<text x="792.9" y="475.7">BRIMNES_303-236-02.dwg</text>
<text x="784.9" y="486.8">VERS</text>
<text x="824.9" y="486.8">DATA</text>
<text x="25.3" y="509.3">K</text>
<text x="835.1" y="509.3">K</text>
<text x="785" y="531.8">A</text>
<text x="815.5" y="531.8">YYYY.MM.DD</text>
<text x="785" y="536.3">TAVOLA NO.:</text>
<text x="818.3" y="536.3">000 DI</text>
<text x="828.3" y="536.3">999</text>
<text x="25.4" y="559.3">L</text>
<text x="835.3" y="559.3">L</text>
<text x="784.9" y="581.7">REV:</text>
<text x="785" y="578.8">DATA:</text>
<text x="795" y="581.8">A</text>
<text x="795" y="578.8">2017/05/22</text>
<text x="809.9" y="578.8">SCALA:</text>
<text x="809.9" y="581.8">FORMATO:</text>
<text x="824.5" y="578.8">1:50</text>
<text x="826.4" y="581.8">A1</text>
<text x="22.5" y="583.6" transform="rotate(-90 22.5 583.6)">DIRECTORY: /USERS/ARIANNAPERRONE/DESKTOP/STRUMENTI E METODI/CONSEGNA 2:3 - ARREDO, AMBIENTE/BRIMNES2.DWG| PLOTTED ON: 6/18/2017 9:21:05 AM | BY USER: ARIANNA PERRONE</text>
<text x="51.8" y="586.8">1</text>
<text x="108.3" y="586.8">2</text>
<text x="158.3" y="586.8">3</text>
<text x="208.3" y="586.8">4</text>
<text x="258.3" y="586.8">5</text>
<text x="308.3" y="586.8">6</text>
<text x="358.3" y="586.8">7</text>
<text x="408.3" y="586.8">8</text>
<text x="458.3" y="586.8">9</text>
<text x="507.6" y="586.8">10</text>
<text x="557.7" y="586.8">11</text>
<text x="607.6" y="586.8">12</text>
<text x="657.6" y="586.8">13</text>
<text x="707.6" y="586.8">14</text>
<text x="757.6" y="586.8">15</text>
<text x="784.5" y="585.9">0</text>
<text x="794.5" y="585.9">0.5m</text>
<text x="809.5" y="585.9">1.25m</text>
<text x="827.9" y="585.9">2.5m</text>
</g>
</svg>
